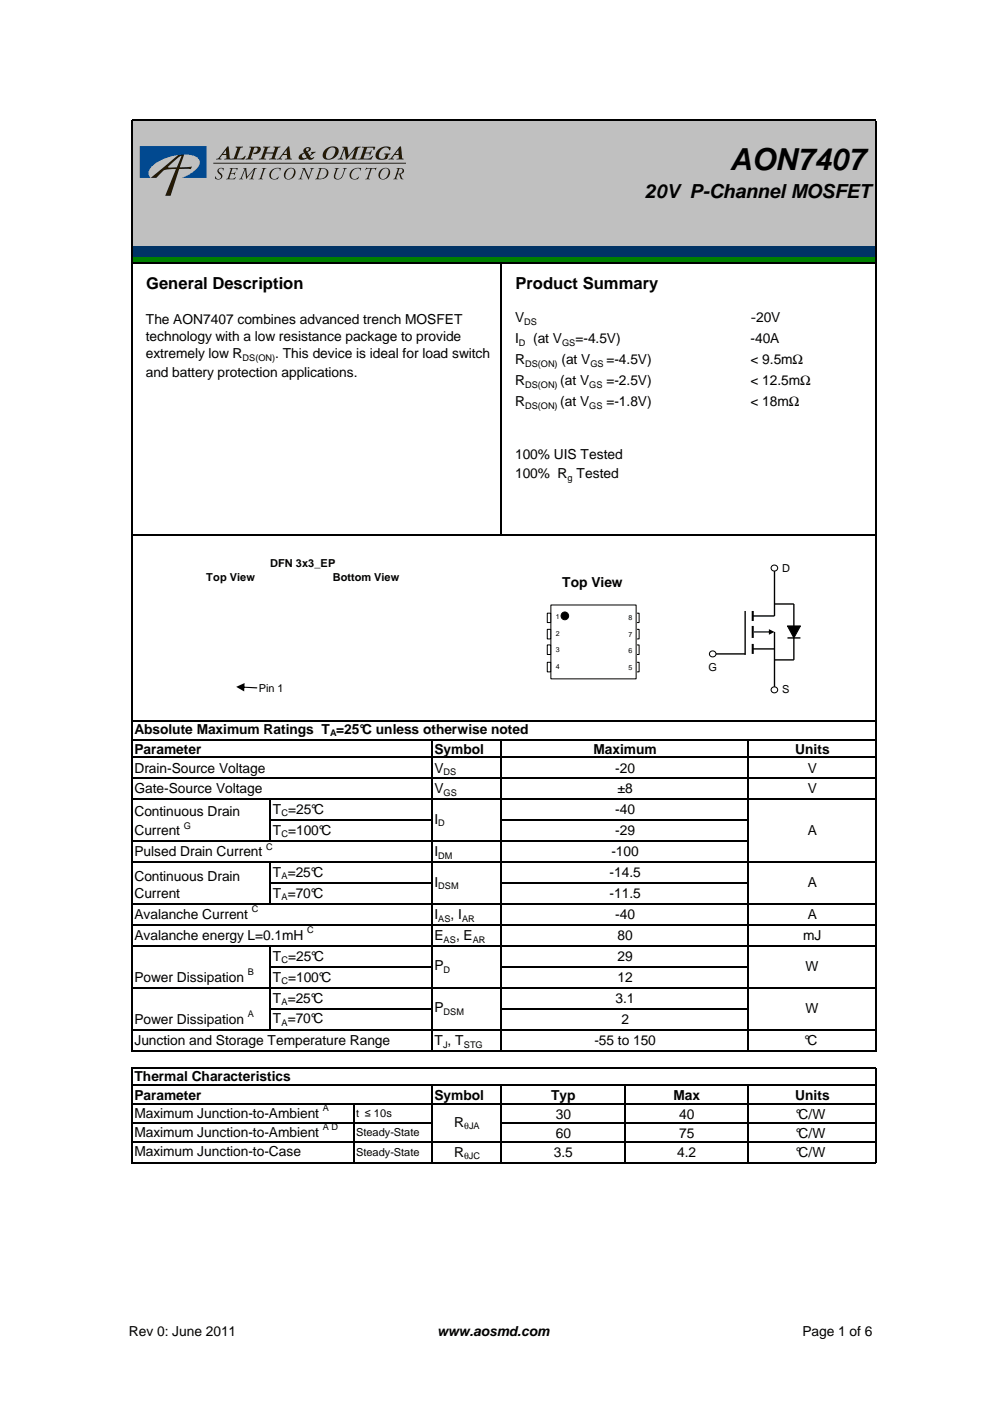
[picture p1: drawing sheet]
<svg xmlns="http://www.w3.org/2000/svg" width="210mm" height="297mm" viewBox="0 0 210 297" stroke-linecap="round" stroke-linejoin="round" font-family="sans-serif">
<path d="M27.9 25.5h157.8v26.7h-157.8z" fill="#c0c0c0"/>
<path d="M27.9 52.2h157.8v2.4h-157.8z" fill="#003365"/>
<path d="M27.9 54.5h157.8v1.3h-157.8z" fill="#008000"/>
<g fill="none" stroke="#000" stroke-width=".25">
<path d="M27.9 25.4v197.5M28.1 25.5h157.7M185.7 25.7v197.2M28.1 55.8h157.7M106.3 55.9v57.6M28.1 113.4h157.7M28.1 152.9h157.7M28.1 157h157.7M91.6 157.1v65.8M106.3 157.1v65.8M158.6 157.1v65.8M28.1 160.6h157.7"/>
<path d="M28.1 165h157.7M28.1 169.5h157.7M28.1 178.3h130.6M57.3 169.6v8.9M57.4 173.9h34.3M106.4 173.9h52.3M28.1 182.8h157.7M28.1 191.7h157.7M28.1 196.1h157.7M57.3 182.9v8.9M57.4 187.2h34.3M106.4 187.2h52.3"/>
<path d="M28.1 200.6h157.7M28.1 209.5h157.7M28.1 218.4h157.7M57.3 200.7v17.8M57.4 205h34.3M57.4 213.9h34.3M106.4 205h52.3M106.4 213.9h52.3M27.9 226.3v20.3M28.1 238h63.6M28.1 222.8h157.7M28.1 226.4h157.7"/>
<path d="M28.1 230h157.7M28.1 234h157.7M75 234.1v12.5M91.6 230.1v16.5M106.3 230.1v16.5M106.4 238h79.4M132.4 230.1v16.5M158.6 230.1v16.5M185.7 226.5v20.1M28.1 242.1h157.7M28.1 246.5h157.7"/>
</g>
<path d="M134.8 130h.7v2h-.7z" fill-rule="evenodd" fill="#fff"/>
<path d="M134.8 130h.7v2h-.7z" fill="none" stroke="#000" stroke-width=".21"/>
<path d="M134.8 133.4h.7v2.1h-.7z" fill-rule="evenodd" fill="#fff"/>
<path d="M134.8 133.4h.7v2.1h-.7z" fill="none" stroke="#000" stroke-width=".21"/>
<path d="M134.8 136.7h.7v2.1h-.7z" fill-rule="evenodd" fill="#fff"/>
<path d="M134.8 136.7h.7v2.1h-.7z" fill="none" stroke="#000" stroke-width=".21"/>
<path d="M134.8 140.4h.7v2.1h-.7z" fill-rule="evenodd" fill="#fff"/>
<path d="M134.8 140.4h.7v2.1h-.7z" fill="none" stroke="#000" stroke-width=".21"/>
<path d="M116.8 128.3h18.1v15.6h-18.1z" fill-rule="evenodd" fill="#fff"/>
<path d="M116.8 128.3h18.1v15.6h-18.1z" fill="none" stroke="#000" stroke-width=".21"/>
<path d="M116 130h.8v2h-.8z" fill-rule="evenodd" fill="#fff"/>
<path d="M116 130h.8v2h-.8z" fill="none" stroke="#000" stroke-width=".21"/>
<path d="M116 133.4h.8v2.1h-.8z" fill-rule="evenodd" fill="#fff"/>
<path d="M116 133.4h.8v2.1h-.8z" fill="none" stroke="#000" stroke-width=".21"/>
<path d="M116 136.7h.8v2.1h-.8z" fill-rule="evenodd" fill="#fff"/>
<path d="M116 136.7h.8v2.1h-.8z" fill="none" stroke="#000" stroke-width=".21"/>
<path d="M116 140.4h.8v2.1h-.8z" fill-rule="evenodd" fill="#fff"/>
<g fill="none" stroke="#000" stroke-width=".21">
<path d="M116 140.4h.8v2.1h-.8z"/>
<circle cx="119.8" cy="130.6" r=".82"/>
</g>
<circle cx="119.8" cy="130.6" r=".82" fill="#000"/>
<g fill="#251a05">
<path d="M50 31.1h1.5v.1l-.5 .2-.8 2.1a1.67 1.67 0 0 0 1.8-.5l-.2 .8h-2.8l.1-.1 .5-.2 .7-2-.3-.3z"/>
<path d="M52.9 31.1h1.3a.7 .7 0 0 1 .9 .1 .7 .7 0 0 1 .1 .9 .94 .94 0 0 1-1.5 .4l.1-.1a.64 .64 0 0 0 .7-.3 .64 .64 0 0 0-.1-.8l-.5 .1-.7 2v.2l.4 .1-.1 .1h-1.5l.5-.2 .4-1 .3-1.2-.3-.2z"/>
<path d="M55.8 31.1h1.5v.1l-.5 .1-.4 1h1h.6l.3-1-.3-.1v-.1h1.5l-.5 .2-.1 .3-.7 2 .4 .1-.1 .1-1.4-.1a.77 .77 0 0 0 .7-.9l.1-.2h-1.5l-.4 1 .4 .1v.1h-1.5v-.1l.5-.1 .2-.5 .5-1.7-.3-.2z"/>
<path d="M72.6 31.1h1l.3 1.9 1.1-1.4a1.24 1.24 0 0 1 1.5-.5l-.6 .4-.6 2.1 .4 .1-.1 .1h-1.5l.1-.1a.71 .71 0 0 0 .7-.9l.4-1.2-1.8 2.2h-.2l-.3-2.1-.6 1.8 .4 .2-.1 .1h-1.1l.5-.3 .7-1.8 .1-.3-.3-.1z"/>
<path d="M76.8 31.1h1a2.41 2.41 0 0 1 1.8 .1l-.2 .6h-.2a.46 .46 0 0 0-.2-.5 .46 .46 0 0 0-.5 0h-.7l-.2 1a.83 .83 0 0 0 1.1-.4h.1l-.3 1.1h-.2v-.3a.68 .68 0 0 0-.9-.1l-.3 .9 .3 .1a1.93 1.93 0 0 0 1.7-.6v.1a.89 .89 0 0 1-1.3 .7h-2l.1-.1a.48 .48 0 0 0 .6-.4l.7-2h-.5z"/>
<path d="M80.2 31.7a2.04 2.04 0 0 1 2.6-.3l-.2 .5a1.03 1.03 0 0 0-1-.7 1.03 1.03 0 0 0-.9 .8 1.01 1.01 0 0 0 .1 1.7 .7 .7 0 0 0 .7-.2 .7 .7 0 0 0 .2-.7l-.3-.1 .1-.1h1.3l-.3 .2a1.28 1.28 0 0 1-1.7 1.1 1.04 1.04 0 0 1-1.1-.6 1.04 1.04 0 0 1 .2-1.2z"/>
<path d="M46.3 35.8l.6-.2 .6 .1-.2 .5-.2-.4h-.5a.65 .65 0 0 0 .3 1 .84 .84 0 0 1-.2 1.2 .84 .84 0 0 1-1.1-.2l.1-.4a.56 .56 0 0 0 .7 .5 .56 .56 0 0 0 .3-.9l-.2-.1a.69 .69 0 0 1-.2-1.1z"/>
<path d="M48.7 35.6h1.7l-.2 .5-.2-.3h-.7l-.3 .8a.72 .72 0 0 0 1-.2l-.3 .8a.45 .45 0 0 0-.4-.4 .45 .45 0 0 0-.4 .1l-.2 .9a1.23 1.23 0 0 0 1.3-.3 .87 .87 0 0 1-1.1 .5h-1l.3-.1 .2-.4 .5-1.6z"/>
<path d="M51.6 35.6h.6l.2 1.9 1.1-1.3a.72 .72 0 0 1 1-.5l-.4 .2-.4 1.5-.2 .4 .3 .2h-1l.4-.2 .6-1.8-1.6 2-.2-2-.7 1.7 .2 .3h-.8l.1-.1a3.2 3.2 0 0 0 1-2z"/>
<path d="M55.6 35.6l.9 .1-.4 .2-.5 1.6-.1 .4 .2 .1h-.9l.4-.2 .5-1.6 .1-.4z"/>
<path d="M57.6 36l.6-.3 .7-.1 .7 .1-.2 .5-.1-.3a1.25 1.25 0 0 0-1.6 .4 1.25 1.25 0 0 0 .2 1.6 1.27 1.27 0 0 0 1.2-.4 .97 .97 0 0 1-1.5 .4 1.15 1.15 0 0 1 0-1.9z"/>
<path d="M64 35.6h.7l.8 1.9 .5-1.7-.2-.1 .8-.1-.4 .3-.7 2.2-1.1-2.2-.5 1.9 .2 .2h-.8l.3-.1 .2-.7 .5-1.4z"/>
<path d="M71 35.6l.9 .1-.4 .2-.3 1.1-.1 .7a.89 .89 0 0 0 1 .1 .89 .89 0 0 0 .5-.8l.4-1.2-.3-.1h.9a.79 .79 0 0 0-.6 .8l-.2 .6a1.15 1.15 0 0 1-.8 .9 1.15 1.15 0 0 1-1.2-.3l.1-.6 .3-1.2z"/>
<path d="M74.7 36l.5-.3 .8-.1 .6 .1-.2 .5-.1-.3a1.25 1.25 0 0 0-1.6 .4 1.25 1.25 0 0 0 .2 1.6 1.27 1.27 0 0 0 1.2-.4 .97 .97 0 0 1-1.5 .4 1.15 1.15 0 0 1 .1-1.9z"/>
<path d="M77.7 35.6h2.2l-.3 .5-.2-.3h-.6l-.6 1.9 .2 .3h-1l.4-.2 .7-2h-.7l-.4 .3z"/>
<path d="M48.2 31h.3l.2 2a.42 .42 0 0 0 .3 .7v.1h-1.5l.5-.3v-.6h-.9l-.5 .6 .4 .2-.1 .1h-1.1l.6-.3zM47.9 31.8l-.6 .8h.7z"/>
<path d="M61.1 31h.2l.2 2a.42 .42 0 0 0 .4 .7v.1h-1.5l.5-.3-.1-.6h-.8l-.5 .6 .3 .2v.1h-1.1l.5-.3zM60.7 31.8l-.6 .8h.7z"/>
<path d="M64.5 31.6l.6-.4a.52 .52 0 0 1 .8 .3 .52 .52 0 0 1-.5 .7h-.2l.4 .7a.45 .45 0 0 0 .4-.7h1l-1.3 1a.52 .52 0 0 0 .9 .1 .84 .84 0 0 1-1.5 .2 1.35 1.35 0 0 1-1.8 .1 1.29 1.29 0 0 1 1.2-1.2 .57 .57 0 0 1 0-.8zM64.2 32.7a.49 .49 0 0 0 0 .8 .49 .49 0 0 0 .8-.2l-.4-.8zM64.9 31.5a.3 .3 0 0 0 .2 .5 .3 .3 0 0 0 .4-.3 .28 .28 0 0 0-.2-.4 .28 .28 0 0 0-.4 .2z"/>
<path d="M69 31.7l.9-.6a1.21 1.21 0 0 1 1.4 .1 1.21 1.21 0 0 1 .5 1.2 1.96 1.96 0 0 1-3.3 .9 1.62 1.62 0 0 1 .5-1.6zM69.8 31.5a1.68 1.68 0 0 0-.5 2.1 1.56 1.56 0 0 0 1.7-2.2l-.5-.1z"/>
<path d="M84.8 31h.2l.2 2a.42 .42 0 0 0 .4 .7l-.1 .1h-1.4l.5-.3-.1-.6h-.8l-.5 .6 .3 .2v.1h-1.2l.6-.3zM84.4 31.8l-.6 .8h.7z"/>
<path d="M60.5 36.2a1.24 1.24 0 0 1 2.1-.1 1.46 1.46 0 0 1-.5 1.6 1.46 1.46 0 0 1-1.7 .1 1.28 1.28 0 0 1 .1-1.6zM61.2 35.9l-.5 .5a.87 .87 0 0 0-.2 .9 .87 .87 0 0 0 .7 .7 1.5 1.5 0 0 0 1-2.1l-.5-.2z"/>
<path d="M67.5 35.7l.4-.1a1.2 1.2 0 0 1 1.7 1.3 2.3 2.3 0 0 1-2.6 1.1h-.2l.4-.2 .5-1.8 .1-.2zM68.1 35.8l-.6 2a1.24 1.24 0 0 0 1.5-.3 1.24 1.24 0 0 0 0-1.5z"/>
<path d="M80.6 36.2a1.24 1.24 0 0 1 2.1-.1 1.46 1.46 0 0 1-.6 1.6 1.46 1.46 0 0 1-1.6 .1 1.28 1.28 0 0 1 .1-1.6zM81.2 35.9l-.4 .5a.87 .87 0 0 0-.3 .9 .87 .87 0 0 0 .7 .7 1.5 1.5 0 0 0 1-2.1l-.4-.2z"/>
<path d="M84.1 35.7a1.18 1.18 0 0 1 1.6 .5 .78 .78 0 0 1-.7 .7 1.13 1.13 0 0 0 .5 1.1l-.5-.1-.5-1-.2 .1-.3 .7 .3 .3h-.9l.3-.2 .6-1.7v-.3zM84.7 35.8l-.3 .9 .1 .1a.57 .57 0 0 0 .8-.4 .57 .57 0 0 0-.5-.7z"/>
<path d="M32 37.7h1.1a3.9 3.9 0 0 1 2.4-1.8l1.8-.1-2.3 5.7h1.2l1.8-5.7 2.5 .1 .2-.6-2.6 .2 1-2.8-1.4 .2zM35.6 35.4l2.2-2 .7-.4-1 2.5h-1.6z"/>
</g>
<path d="M45.2 34.6h40.9" fill="none" stroke="#251a05" stroke-width=".21"/>
<path d="M29.6 31h14.2v6.7h-5.3a6.7 6.7 0 0 0 3.7-2.7 1.44 1.44 0 0 0-1.3-2 10.3 10.3 0 0 0-8.9 2.5 1.5 1.5 0 0 0 0 2.2h-2.4z" fill="#014990"/>
<path d="M159.6 129.5v2.2M159.6 132.7v2.6M159.6 136.5v2.1" fill="none" stroke="#000" stroke-width=".44"/>
<path d="M151.8 138.6h6.2M158 129.5v9.4M159.6 137.6h4.6M164.2 120.9v9.7h-4.6M164.2 134v11.8M164.2 128.1h4.1v4.6M168.3 135.3v4.6h-4.1" fill="none" stroke="#000" stroke-width=".29"/>
<path d="M159.9 133.9h3.4v.2h-3.4zM163 133.4l1.2 .6-1.2 .6z" fill="#000"/>
<path d="M167 132.7h2.7l-1.4 2.6z" fill="#000"/>
<path d="M167 132.7h2.7l-1.4 2.6z" fill="none" stroke="#000" stroke-width=".22"/>
<circle cx="164.2" cy="120.5" r=".66" fill="#fff"/>
<circle cx="164.2" cy="120.5" r=".66" fill="none" stroke="#000" stroke-width=".22"/>
<circle cx="151.1" cy="138.7" r=".66" fill="#fff"/>
<circle cx="151.1" cy="138.7" r=".66" fill="none" stroke="#000" stroke-width=".22"/>
<circle cx="164.2" cy="146.3" r=".66" fill="#fff"/>
<circle cx="164.2" cy="146.3" r=".66" fill="none" stroke="#000" stroke-width=".22"/>
<path d="M167 135.3h2.7" fill="none" stroke="#000" stroke-width=".29"/>
<path d="M51.4 145.7l.2-.1 2.8 .1 .2 .1-.2 .2zM50.1 145.6l1.8-.8-.1 1.8z" fill="#000"/>
<text font-size="6.4" x="154.7" y="36.1">AON7407</text>
<text font-size="4.1" x="136.7" y="42.1">20V P-Channel MOSFET</text>
<g font-size="3.5">
<text x="31" y="61.3">General Description</text>
<text x="109.3" y="61.3">Product Summary</text>
<text x="159.2" y="68.3">-</text>
</g>
<g font-size="2.9">
<text x="30.9" y="68.8">The AON7407 combines advanced trench MOSFET</text>
<text x="109.2" y="68.3">V</text>
<text x="160.3" y="68.3">20V</text>
<text x="30.9" y="72.4">technology with a low resistance package to provide</text>
<text x="30.9" y="76">extremely low R</text>
<text x="58.3" y="76">. This device is ideal for load switch</text>
<text x="109.2" y="72.8">I</text>
<text x="109.2" y="77.2">R</text>
<text x="113" y="72.8">(at V</text>
<text x="119" y="77.2">(at V</text>
<text x="122" y="72.8">=-4.5V)</text>
<text x="128.6" y="77.2">=-4.5V)</text>
<text x="159.1" y="72.8">-40A</text>
<text x="159.1" y="77.2">&lt; 9.5mΩ</text>
<text x="30.9" y="79.9">and battery protection applications.</text>
<text x="109.2" y="81.7">R</text>
<text x="118.8" y="81.7">(at V</text>
<text x="128.6" y="81.7">=-2.5V)</text>
<text x="159.1" y="81.7">&lt; 12.5mΩ</text>
<text x="109.2" y="86.1">R</text>
<text x="118.8" y="86.1">(at V</text>
<text x="128.6" y="86.1">=-1.8V)</text>
<text x="159.1" y="86.1">&lt; 18mΩ</text>
<text x="109.2" y="97.3">100% UIS Tested</text>
<text x="109.2" y="101.3">100% R Tested</text>
<text x="119.2" y="124.5">Top View</text>
<text x="28.5" y="155.6">Absolute Maximum Ratings T =25°C unless otherwise noted</text>
<text x="28.5" y="159.8">Parameter</text>
<text x="92.1" y="159.8">Symbol</text>
<text x="125.9" y="159.8">Maximum</text>
<text x="168.6" y="159.8">Units</text>
<text x="28.5" y="163.8">Drain-Source Voltage</text>
<text x="92.1" y="163.8">V</text>
<text x="130.4" y="163.8">-20</text>
<text x="171.3" y="163.8">V</text>
<text x="28.5" y="168.2">Gate-Source Voltage</text>
<text x="28.5" y="172.9">Continuous Drain</text>
<text x="57.9" y="172.6">T =25°C</text>
<text x="92.1" y="168.2">V</text>
<text x="130.4" y="172.7">-40</text>
<text x="130.9" y="168.2">±8</text>
<text x="171.3" y="168.2">V</text>
<text x="28.5" y="177.1">Current</text>
<text x="57.9" y="177">T =100°C</text>
<text x="92.1" y="174.6">I</text>
<text x="130.4" y="177.1">-29</text>
<text x="171.3" y="177">A</text>
<text x="28.5" y="181.6">Pulsed Drain Current</text>
<text x="57.9" y="185.9">T =25°C</text>
<text x="92.1" y="181.6">I</text>
<text x="129.6" y="181.6">-100</text>
<text x="28.5" y="186.9">Continuous Drain</text>
<text x="28.5" y="190.5">Current</text>
<text x="57.9" y="190.3">T =70°C</text>
<text x="92.1" y="188">I</text>
<text x="129.2" y="186">-14.5</text>
<text x="129.2" y="190.5">-11.5</text>
<text x="171.3" y="188.1">A</text>
<text x="28.5" y="194.9">Avalanche Current</text>
<text x="92.1" y="194.9">I</text>
<text x="95.5" y="194.9">, I</text>
<text x="130.4" y="194.9">-40</text>
<text x="171.3" y="194.9">A</text>
<text x="28.5" y="199.3">Avalanche energy L=0.1mH</text>
<text x="57.9" y="203.7">T =25°C</text>
<text x="92.1" y="199.3">E</text>
<text x="96.7" y="199.3">, E</text>
<text x="130.9" y="203.8">29</text>
<text x="130.9" y="199.3">80</text>
<text x="170.3" y="199.3">mJ</text>
<text x="28.5" y="208.2">Power Dissipation</text>
<text x="57.9" y="208.1">T =100°C</text>
<text x="92.1" y="205.7">P</text>
<text x="130.9" y="208.2">12</text>
<text x="170.8" y="205.9">W</text>
<text x="57.9" y="212.6">T =25°C</text>
<text x="92.1" y="214.6">P</text>
<text x="130.5" y="212.7">3.1</text>
<text x="170.8" y="214.8">W</text>
<text x="28.5" y="221.6">Junction and Storage Temperature Range</text>
<text x="28.5" y="217.1">Power Dissipation</text>
<text x="57.9" y="217">T =70°C</text>
<text x="92.1" y="221.6">T , T</text>
<text x="126" y="221.6">-55 to 150</text>
<text x="131.7" y="217.1">2</text>
<text x="170.6" y="221.6">°C</text>
<text x="28.5" y="233.2">Parameter</text>
<text x="28.5" y="229.2">Thermal Characteristics</text>
<text x="92.1" y="233.2">Symbol</text>
<text x="116.8" y="233.2">Typ</text>
<text x="142.8" y="233.2">Max</text>
<text x="168.6" y="233.2">Units</text>
<text x="28.5" y="237">Maximum Junction-to-Ambient</text>
<text x="96.3" y="238.9">R</text>
<text x="117.9" y="237.2">30</text>
<text x="144" y="237.2">40</text>
<text x="168.7" y="237.2">°C/W</text>
<text x="28.5" y="245.2">Maximum Junction-to-Case</text>
<text x="28.5" y="241">Maximum Junction-to-Ambient</text>
<text x="96.3" y="245.3">R</text>
<text x="117.4" y="245.3">3.5</text>
<text x="117.9" y="241.3">60</text>
<text x="143.6" y="245.3">4.2</text>
<text x="144" y="241.3">75</text>
<text x="168.7" y="245.3">°C/W</text>
<text x="168.7" y="241.3">°C/W</text>
<text x="27.3" y="283.2">Rev 0: June 2011</text>
<text x="92.7" y="283.2">www.aosmd.com</text>
<text x="170.1" y="283.2">Page 1 of 6</text>
</g>
<g font-size="2.3">
<text x="43.7" y="123.3">Top View</text>
<text x="57.3" y="120.2">DFN 3x3_EP</text>
<text x="70.6" y="123.3">Bottom View</text>
<text x="165.8" y="121.3">D</text>
<text x="150.2" y="142.2">G</text>
<text x="54.9" y="146.7">Pin 1</text>
<text x="165.8" y="147">S</text>
<text x="75.5" y="236.9">t ≤ 10s</text>
<text x="75.5" y="240.9">Steady-State</text>
<text x="75.5" y="245.2">Steady-State</text>
</g>
<g font-size="1.9">
<text x="111.2" y="68.9">DS</text>
<text x="51.4" y="76.5">DS(ON)</text>
<text x="110" y="73.3">D</text>
<text x="111.3" y="77.8">DS(ON)</text>
<text x="119.2" y="73.3">GS</text>
<text x="125.2" y="77.8">GS</text>
<text x="111.3" y="82.2">DS(ON)</text>
<text x="124.9" y="82.2">GS</text>
<text x="111.3" y="86.7">DS(ON)</text>
<text x="124.9" y="86.7">GS</text>
<text x="120.4" y="101.9">g</text>
<text x="70" y="156.1">A</text>
<text x="94.1" y="164.3">DS</text>
<text x="59.7" y="173.1">C</text>
<text x="94.1" y="168.8">GS</text>
<text x="39" y="175.7">G</text>
<text x="59.7" y="177.5">C</text>
<text x="92.9" y="175.2">D</text>
<text x="56.4" y="180.1">C</text>
<text x="92.9" y="182.1">DM</text>
<text x="59.7" y="186.4">A</text>
<text x="59.7" y="190.9">A</text>
<text x="92.9" y="188.5">DSM</text>
<text x="53.4" y="193.5">C</text>
<text x="65.2" y="197.9">C</text>
<text x="92.9" y="195.5">AS</text>
<text x="98" y="195.5">AR</text>
<text x="94.1" y="199.9">AS</text>
<text x="100.2" y="199.9">AR</text>
<text x="52.5" y="206.8">B</text>
<text x="59.7" y="204.2">C</text>
<text x="59.7" y="208.7">C</text>
<text x="94.1" y="206.3">D</text>
<text x="52.5" y="215.7">A</text>
<text x="59.7" y="213.1">A</text>
<text x="94.1" y="215.2">DSM</text>
<text x="59.7" y="217.6">A</text>
<text x="93.9" y="222.1">J</text>
<text x="98.3" y="222.1">STG</text>
<text x="68.5" y="239.6">A D</text>
<text x="68.5" y="235.6">A</text>
<text x="98.4" y="239.4">θJA</text>
<text x="98.4" y="245.8">θJC</text>
</g>
<g font-size="1.5">
<text x="117.9" y="131.2">1</text>
<text x="133.2" y="131.4">8</text>
<text x="117.9" y="134.8">2</text>
<text x="133.3" y="135">7</text>
<text x="117.9" y="138.2">3</text>
<text x="117.9" y="141.8">4</text>
<text x="133.3" y="138.4">6</text>
<text x="133.3" y="142">5</text>
</g>
</svg>
